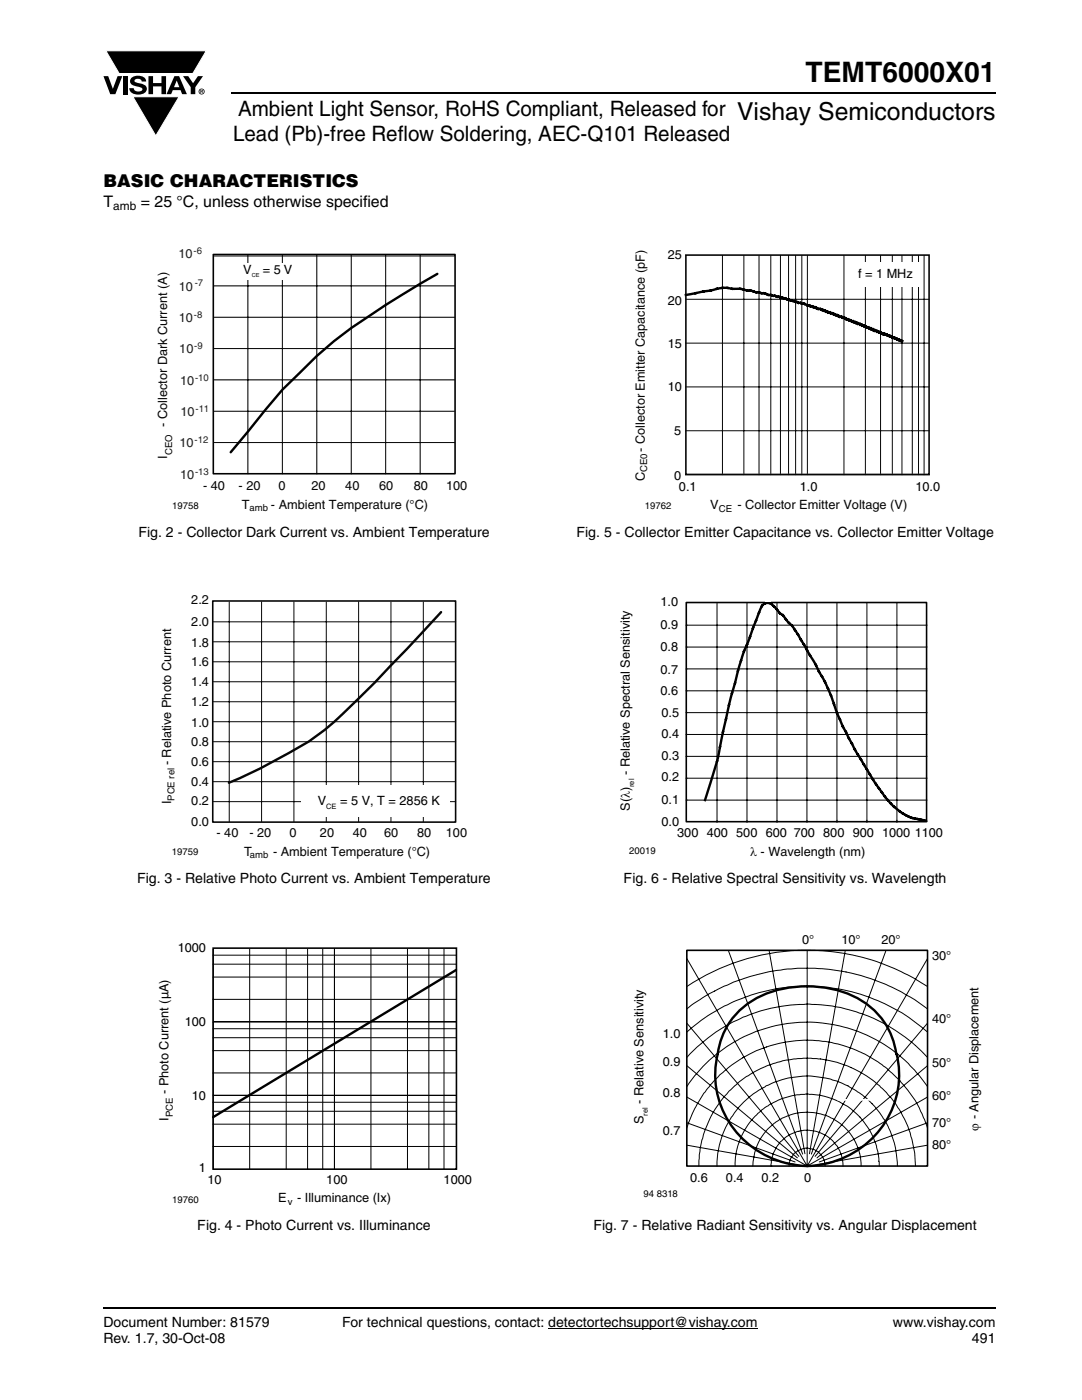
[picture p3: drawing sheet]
<svg xmlns="http://www.w3.org/2000/svg" width="216mm" height="279mm" viewBox="0 0 216 279" stroke-linecap="round" stroke-linejoin="round" font-family="sans-serif">
<path d="M109.4 265.1h41.8" fill="none" stroke="#000" stroke-width=".2"/>
<path d="M20.6 261h178" fill="none" stroke="#000" stroke-width=".36"/>
<path d="M20.6 10.1h20.7v17.2h-20.7z" fill="#fff"/>
<g fill="#000">
<path d="M20.6 15.2h1l.9 2.5 1-2.5h.9l-1.4 3.6h-1zM21.1 10.1h20.1l-2.7 4.6h-14.7zM24.6 15.2h.9v3.6h-.9zM26.3 15.5a2.1 2.1 0 0 1 2.8 .3l.1 .5h-.9a.79 .79 0 0 0-.7-.6 .79 .79 0 0 0-.8 .4l.3 .3 1 .3a1.08 1.08 0 0 1 1.2 1 1.08 1.08 0 0 1-1.1 1.1 1.73 1.73 0 0 1-2.4-1.2h.9a.96 .96 0 0 0 .8 .7 .96 .96 0 0 0 .9-.5 1.31 1.31 0 0 0-1.2-.6 1.03 1.03 0 0 1-1.1-.5 1.03 1.03 0 0 1 .2-1.2zM29.6 15.2h.9v1.4h1.7v-1.4h.9v3.6h-.9v-1.6h-1.7v1.6h-.9zM26.5 19.3h9.2l-4.6 7.8zM36.5 15.2h1.1l.9 1.4 1-1.4h1l-1.5 2.2v1.4h-.9v-1.4z"/>
<path d="M35.3 16.1l-.6 1.3h1.1zM34.8 15.2h.9l1.6 3.6h-1l-.3-.8h-1.5l-.3 .8h-1z"/>
<path d="M40.1 18v.2h.2v-.1zM40 17.9l.4 .1 .1 .1-.2 .2 .2 .3-.3-.3-.1 .3h-.1zM39.8 18.3a.46 .46 0 0 0 .9 0 .46 .46 0 0 0-.9 0zM39.6 18.3a.6 .6 0 0 1 1.2 0 .6 .6 0 0 1-1.2 0z"/>
</g>
<path d="M21.1 10.1h20.1l-2.7 4.6h-14.7zM26.5 19.3h9.2l-4.6 7.8z" fill="none" stroke="#fff" stroke-width=".2"/>
<path d="M46.1 18.6h152.5" fill="none" stroke="#000" stroke-width=".36"/>
<path d="M31.2 49.1h62v53.3h-62z" fill="#fff"/>
<path d="M42.6 51.1h48.1" fill="none" stroke="#050504" stroke-width=".2"/>
<path d="M49.5 50.8v43.8zM56.3 50.8v43.8zM63.2 50.8v43.8zM70.1 50.8v43.8zM77 50.8v43.8zM83.8 50.8v43.8zM42.6 88.3h48.1zM42.6 82.1h48.1zM42.6 75.8h48.1zM42.6 69.6h48.1zM42.6 63.3h48.1zM42.6 57.1h48.1z" fill="#050504"/>
<path d="M42.6 57.1h48.1M49.5 50.8v43.8M56.3 50.8v43.8M63.2 50.8v43.8M70.1 50.8v43.8M77 50.8v43.8M83.8 50.8v43.8M42.6 75.8h48.1M42.6 69.6h48.1M42.6 63.3h48.1M42.6 88.3h48.1M42.6 82.1h48.1" fill="none" stroke="#050504" stroke-width=".2"/>
<path d="M87.3 54.7a177.6 177.6 0 0 0-20.6 13.4l-3.5 2.9-6.9 6.8-10.3 12.5" fill="none" stroke="#000" stroke-width=".48"/>
<g fill="#fff">
<path d="M43.4 52.5h15.2v3.4h-15.2z"/>
<path d="M48.8 53.2h1.3v.9h-1.3z"/>
</g>
<path d="M42.6 50.8h48.2v43.7h-48.2z" fill="none" stroke="#000" stroke-width=".32"/>
<path d="M32 118.4h61.2v53.3h-61.2z" fill="#fff"/>
<g fill="none" stroke="#050504" stroke-width=".2">
<path d="M42.5 136.1h48.4M42.5 132.1h48.4M42.5 128.1h48.4M42.5 124.1h48.4M45.7 120.1v43.9M52.2 120.1v43.9M58.6 120.1v43.9M65.1 120.1v43.9M71.6 120.1v43.9M78 120.1v43.9M84.5 120.1v43.9M42.5 160h48.4"/>
<path d="M42.5 156h48.4M42.5 152h48.4M42.5 148h48.4M42.5 144h48.4M42.5 140h48.4"/>
</g>
<path d="M88 122.2l-6.8 7.3a225 225 0 0 1-16.4 16.2 56 56 0 0 1-8 5.1l-1.2 .6a92.1 92.1 0 0 1-9.9 4.8" fill="none" stroke="#050504" stroke-width=".48"/>
<path d="M60.1 156.8h29.6v6.3h-29.6z" fill="#fff"/>
<path d="M42.4 119.9h48.5v44.2h-48.5z" fill="none" stroke="#050504" stroke-width=".32"/>
<path d="M31.5 187.8h62.7v53.1h-62.7z" fill="#fff"/>
<g fill="none" stroke="#000" stroke-width=".2">
<path d="M42.5 199.4h48.6M42.5 195h48.6M42.5 192.4h48.6M42.5 190.6h48.6M42.5 189.4v43.9M49.8 189.4v43.9M57.1 189.4v43.9M61.4 189.4v43.9M64.4 189.4v43.9M66.8 189.2l-.1 44.1M74 189.4v43.9M81.3 189.4v43.9"/>
<path d="M85.6 189.4v43.9M88.6 189.4v43.9M42.5 218.6h48.6M42.5 220h48.6M42.5 214.1h48.6M42.5 209.7h48.6M42.5 207.1h48.6M42.5 205.3h48.6M42.5 203.9h48.6M42.5 228.8h48.6M42.5 224.4h48.6M42.5 221.8h48.6"/>
</g>
<path d="M42.5 189.2h48.6v44.1h-48.6z" fill="none" stroke="#000" stroke-width=".32"/>
<path d="M91 193.6l-48.5 29.3" fill="none" stroke="#000" stroke-width=".48"/>
<path d="M126.5 49.5h61.1v53.1h-61.1z" fill="#fff"/>
<g fill="none" stroke="#050504" stroke-width=".2">
<path d="M136.9 59.7h48.5M144.2 51v43.7M148.4 51v43.7M151.5 51v43.7M153.8 51v43.7M155.7 51v43.7M157.3 51v43.7M158.8 51v43.7M160 51v43.7M161.1 51v43.7M168.4 51v43.7M172.7 51v43.7"/>
<path d="M175.7 51v43.7M178.1 51v43.7M180 51v43.7M182 51v43.7M183.3 51v43.7M184.4 51v43.7M136.9 77.2h48.5M136.9 68.5h48.5M136.9 86h48.5M136.9 94.7h48.5"/>
</g>
<path d="M136.9 94.7h48.5" fill="none" stroke="#818180" stroke-width=".3"/>
<g fill="none" stroke="#000" stroke-width=".48">
<path d="M136.9 58.9l4.6-.9a9.1 9.1 0 0 1 5-.4h1.2l3.2 .7 1.6 .2 .9 .4 1.2 .1 2.7 .7 2 .7 1.2 .2 .6 .4 1.6 .3 .5 .4h.5l.2 .1 1.2 .4 .1 .2 1 .1 .1 .2 .8 .2 .4 .3 1 .2 .4 .4 .4-.1 .1 .2 .8 .2 .1 .2 .8 .2 .1 .1h.3l.5 .4 .8 .1 .1 .2h.4l.1 .2h.3l.1 .2 .7 .1v.2l.8 .2 .1 .2h.4l.1 .2 .3-.1 .1 .2h.2l.8 .3M177.3 67h.1M177.3 67l.4 .1M177.7 67.1h.1M177.7 67.1l1.2 .5M178.9 67.6h.1M178.9 67.6l.1 .1M179 67.7h.1M179.1 67.7l.3 .1M179.4 67.8h.1M179.4 67.8l.2 .1M179.6 67.9l.1 .1"/>
<path d="M179.7 68h.1M179.8 68h.1M179.9 68v.1M179.9 68.1h.1M180 68.1h.1"/>
</g>
<path d="M136.9 50.9h48.5v43.8h-48.5z" fill="none" stroke="#050504" stroke-width=".32"/>
<g fill="#fff">
<path d="M169.8 52.3h14.4v4.9h-14.4z"/>
<path d="M123.5 118.8h64.7v52.6h-64.7z"/>
</g>
<path d="M136.9 120.2h48v43.8h-48z" fill="none" stroke="#000" stroke-width=".32"/>
<g fill="none" stroke="#000" stroke-width=".2">
<path d="M137.1 137.9h47.8M137.1 133.5h47.8M137.1 129.1h47.8M137.1 124.8h47.8M143.1 120.4v43.6M149.1 120.4v43.6M155 120.4v43.6M161 120.4v43.6M167 120.4v43.6M173 120.4v43.6M179 120.4v43.6M137.1 159.7h47.8"/>
<path d="M137.1 155.3h47.8M137.1 151h47.8M137.1 146.6h47.8M137.1 142.2h47.8M184.9 163.7v.3"/>
</g>
<g fill="none" stroke="#050504" stroke-width=".2">
<path d="M136.9 137.9h.2M136.9 133.5h.2M136.9 129.1h.2M136.9 124.8h.2M136.9 159.7h.2M136.9 155.3h.2M136.9 151h.2M136.9 146.6h.2M136.9 142.2h.2M149.1 163.7v.3M155 163.7v.3M161 163.7v.3"/>
<path d="M167 163.7v.3"/>
</g>
<path d="M140.7 159.7a71 71 0 0 0 3.2-11.6l1.6-7.4 1.9-7.2a40.7 40.7 0 0 1 2.4-6.7l1.5-4.1a3.3 3.3 0 0 1 1.5-2.3l.1-.1a1.85 1.85 0 0 1 1.8 1l.9 1.1 .6 .4 .6 .8a24.8 24.8 0 0 1 4.2 6.1l2.1 3.7a44 44 0 0 1 4.2 9.5l.9 2.1 2.4 4.6 3.6 5.9a20.2 20.2 0 0 0 6.3 7l1.6 .8 2.8 .5" fill="none" stroke="#000" stroke-width=".48"/>
<g fill="#fff">
<path d="M152.7 119.8h1.1v.3h-1.1z"/>
<path d="M126.3 186.3h69.5v53h-69.5z"/>
</g>
<path d="M161.1 196.8a18.5 18.5 0 0 1 14.6 6.2 14.7 14.7 0 0 1 3.1 7.3M161.1 196.8a18.5 18.5 0 0 0-14.7 6.2 14.5 14.5 0 0 0-3.2 7.3 18.3 18.3 0 0 0 12.2 21.4 18.3 18.3 0 0 0 22.5-10 17.4 17.4 0 0 0 1-11.4" fill="none" stroke="#000" stroke-width=".48"/>
<path d="M137 189.7h48.1v43h-48.1z" fill="none" stroke="#000" stroke-width=".32"/>
<g fill="none" stroke="#000" stroke-width=".2">
<path d="M137 196.9a43.5 43.5 0 0 1 48.1 0M137 191.3l24.1 41.4M145.3 189.7l14.9 40.6M153.5 189.7l7.1 40.6M161.1 189.7v43M168.7 189.7l-7.2 40.6M176.8 189.7l-14.9 40.6M185.1 191.3l-24 41.4M137 201.4a39.8 39.8 0 0 1 22.2-8.2h3.4a39.6 39.6 0 0 1 15.4 3.8 34.7 34.7 0 0 1 7.1 4.4M137 206l.6-.5a35 35 0 0 1 9.2-5.8l2.4-.9a36 36 0 0 1 35.9 7.2M137 211a32.4 32.4 0 0 1 48.1 0M137 216.8a28.9 28.9 0 0 1 48.1 0"/>
<path d="M137 218.9l24.1 13.8M137 212.7l22.1 18.4M137 204.2l22.4 26.6M185.1 218.9l-24 13.8M185.1 204.2l-22.5 26.6M185.1 212.7l-22.1 18.4M137 225.1l1.6-3.9 1.8-3a25.4 25.4 0 0 1 32.2-7.8l2.6 1.5a25.9 25.9 0 0 1 9.9 13.2M137 224.1l21.7 7.8M137 228.5l21.5 3.8M139.5 232.7a19.2 19.2 0 0 1 1.3-7.4 22 22 0 0 1 6.6-9.3 21.9 21.9 0 0 1 5.2-3.1 23.1 23.1 0 0 1 7.7-1.7h1.5a21.9 21.9 0 0 1 15.8 7.7l1.2 1.4a22 22 0 0 1 3.2 7.2l.5 2.6 .2 2.6M143.1 232.7a18 18 0 0 1 10.5-16.3 18 18 0 0 1 19.3 2.8l1.1 1.1a18.3 18.3 0 0 1 5.1 12.4M146.7 232.7a14.4 14.4 0 0 1 14.4-14.3 14.4 14.4 0 0 1 14.3 14.3"/>
<path d="M150.2 232.7a10.8 10.8 0 0 1 10.8-10.7 10.8 10.8 0 0 1 10.8 10.7M153.8 232.7h.1M153.8 232.7a6.8 6.8 0 0 1 2.1-5l.6-.6a8.3 8.3 0 0 1 3.9-1.5 7.6 7.6 0 0 1 6.7 3.2 8.3 8.3 0 0 1 1.1 3.9M157.4 232.7a3.7 3.7 0 0 1 5.8-2.9l.6 .8a3.6 3.6 0 0 1 .9 2.1M185.1 224.1l-21.6 7.8M185.1 228.5l-21.6 3.8"/>
</g>
<path d="M167.1 219.5h7.9z" fill="#fff"/>
<path d="M167.1 219.5h7.9" fill="none" stroke="#fff" stroke-width=".32"/>
<text font-size="5.6" x="160.7" y="16.4">TEMT6000X01</text>
<text font-size="4.9" x="147.1" y="24">Vishay Semiconductors</text>
<g font-size="4.2">
<text x="47.5" y="23.1">Ambient Light Sensor, RoHS Compliant, Released for</text>
<text x="46.5" y="28.1">Lead (Pb)-free Reflow Soldering, AEC-Q101 Released</text>
</g>
<text font-size="3.5" x="20.6" y="37.3">BASIC CHARACTERISTICS</text>
<g font-size="3.2">
<text x="20.6" y="41.3">T</text>
<text x="28.1" y="41.3">= 25 °C, unless otherwise specified</text>
</g>
<g font-size="2.8">
<text x="27.6" y="107.1">Fig. 2 - Collector Dark Current vs. Ambient Temperature</text>
<text x="115" y="107.1">Fig. 5 - Collector Emitter Capacitance vs. Collector Emitter Voltage</text>
<text x="27.4" y="176.3">Fig. 3 - Relative Photo Current vs. Ambient Temperature</text>
<text x="124.4" y="176.3">Fig. 6 - Relative Spectral Sensitivity vs. Wavelength</text>
<text x="39.4" y="245.5">Fig. 4 - Photo Current vs. Illuminance</text>
<text x="118.4" y="245.5">Fig. 7 - Relative Radiant Sensitivity vs. Angular Displacement</text>
<text x="20.6" y="264.9">Document Number: 81579</text>
<text x="20.6" y="268.1">Rev. 1.7, 30-Oct-08</text>
<text x="68.3" y="264.9">For technical questions, contact: detectortechsupport@vishay.com</text>
<text x="178.2" y="264.9">www.vishay.com</text>
<text x="194" y="268.1">491</text>
</g>
<g font-size="2.5" fill="#231f20">
<text x="35.6" y="51.5">10</text>
<text x="35.7" y="58">10</text>
<text x="35.7" y="64.3">10</text>
<text x="35.8" y="70.5">10</text>
<text x="35.9" y="76.9">10</text>
<text x="36" y="83">10</text>
<text x="35.8" y="89.2">10</text>
<text x="35.9" y="95.6">10</text>
</g>
<g font-size="2.5">
<text x="133.3" y="51.7">25</text>
<text x="48.5" y="54.7">V</text>
<text x="52.5" y="54.7">= 5</text>
<text x="56.7" y="54.7">V</text>
<text x="171.2" y="55.6">f = 1 MHz</text>
<text x="133.3" y="60.8">20</text>
<text x="133.3" y="69.4">15</text>
<text x="133.3" y="78">10</text>
<text x="134.5" y="86.9">5</text>
<text x="134.5" y="95.7">0</text>
<text x="135.5" y="98.1">0.1</text>
<text x="159.6" y="98.1">1.0</text>
<text x="182.7" y="98.1">10.0</text>
<text x="131.8" y="125.6">0.9</text>
<text x="131.8" y="121">1.0</text>
<text x="131.8" y="129.9">0.8</text>
<text x="131.8" y="134.5">0.7</text>
<text x="131.8" y="138.7">0.6</text>
<text x="132" y="143">0.5</text>
<text x="132" y="147.3">0.4</text>
<text x="125.7" y="154.7" transform="rotate(-90 125.7 154.7)">- Relative Spectral Sensitivity</text>
<text x="132" y="155.9">0.2</text>
<text x="132" y="151.6">0.3</text>
<text x="63.4" y="160.7">V</text>
<text x="67.9" y="160.7">= 5</text>
<text x="72.2" y="160.7">V, T = 2856 K</text>
<text x="125.7" y="161.8" transform="rotate(-90 125.7 161.8)">S(λ)</text>
<text x="132" y="160.5">0.1</text>
<text x="132" y="164.8">0.0</text>
<text x="135.1" y="167.1">300 400 500 600 700</text>
<text x="164.3" y="167.1">800 900 1000 1100</text>
<text x="149.7" y="170.8">λ - Wavelength (nm)</text>
<text x="35.5" y="190">1000</text>
<text x="160.1" y="188.5">0°</text>
<text x="167.9" y="188.5">10°</text>
<text x="175.9" y="188.5">20°</text>
<text x="186" y="191.5">30°</text>
<text x="36.9" y="204.7">100</text>
<text x="132.3" y="207.2">1.0</text>
<text x="186" y="204.3">40°</text>
<text x="132.3" y="212.7">0.9</text>
<text x="186" y="212.9">50°</text>
<text x="33.6" y="218.4" transform="rotate(-90 33.6 218.4)">- Photo Current (µA)</text>
<text x="38.3" y="219.6">10</text>
<text x="128.4" y="220.3" transform="rotate(-90 128.4 220.3)">- Relative Sensitivity</text>
<text x="132.3" y="218.9">0.8</text>
<text x="186" y="219.5">60°</text>
<text x="33.6" y="223.7" transform="rotate(-90 33.6 223.7)">I</text>
<text x="128.4" y="224.3" transform="rotate(-90 128.4 224.3)">S</text>
<text x="132.3" y="226.5">0.7</text>
<text x="186" y="224.8">70°</text>
<text x="195.2" y="225.6" transform="rotate(-90 195.2 225.6)">ϕ - Angular Displacement</text>
<text x="39.7" y="233.9">1</text>
<text x="186" y="229.2">80°</text>
<text x="41.4" y="236.3">10</text>
<text x="55.5" y="240">E</text>
<text x="59.3" y="240">- Illuminance (Ix)</text>
<text x="65.1" y="236.3">100</text>
<text x="88.5" y="236.3">1000</text>
<text x="137.7" y="236">0.6</text>
<text x="144.9" y="236">0.4</text>
<text x="151.9" y="236">0.2</text>
<text x="160.4" y="236">0</text>
</g>
<g font-size="2.5" fill="#050504">
<text x="33.4" y="85.2" transform="rotate(-90 33.4 85.2)">- Collector Dark Current (A)</text>
<text x="33.4" y="91.6" transform="rotate(-90 33.4 91.6)">I</text>
<text x="128.6" y="96" transform="rotate(-90 128.6 96)">C</text>
<text x="128.6" y="90.1" transform="rotate(-90 128.6 90.1)">- Collector Emitter Capacitance (pF)</text>
<text x="40.5" y="97.8">- 40</text>
<text x="47.6" y="97.8">- 20</text>
<text x="48.3" y="101.5">T</text>
<text x="54.1" y="101.5">- Ambient Temperature (°C)</text>
<text x="55.6" y="97.8">0</text>
<text x="62.1" y="97.8">20</text>
<text x="68.9" y="97.8">40</text>
<text x="75.7" y="97.8">60</text>
<text x="82.6" y="97.8">80</text>
<text x="89" y="97.8">100</text>
<text x="141.7" y="101.7">V</text>
<text x="147.1" y="101.7">- Collector Emitter Voltage (V)</text>
<text x="38.2" y="125">2.0</text>
<text x="38.2" y="120.6">2.2</text>
<text x="38.2" y="129.1">1.8</text>
<text x="38.2" y="136.9">1.4</text>
<text x="38.2" y="132.8">1.6</text>
<text x="38.2" y="141">1.2</text>
<text x="38.2" y="148.8">0.8</text>
<text x="38.2" y="145">1.0</text>
<text x="34.1" y="152.7" transform="rotate(-90 34.1 152.7)">- Relative Photo Current</text>
<text x="38.2" y="152.9">0.6</text>
<text x="34.1" y="160.5" transform="rotate(-90 34.1 160.5)">I</text>
<text x="38.2" y="160.7">0.2</text>
<text x="38.2" y="156.9">0.4</text>
<text x="38.2" y="164.8">0.0</text>
<text x="43.2" y="167">- 40</text>
<text x="49.8" y="167">- 20</text>
<text x="57.8" y="167">0</text>
<text x="63.8" y="167">20</text>
<text x="70.4" y="167">40</text>
<text x="76.7" y="167">60</text>
<text x="83.2" y="167">80</text>
<text x="89" y="167">100</text>
<text x="48.7" y="170.8">T</text>
<text x="54.5" y="170.8">- Ambient Temperature (°C)</text>
</g>
<text font-size="2.4" x="22.6" y="41.9">amb</text>
<g font-size="1.9" fill="#231f20">
<text x="38.6" y="50.7">-6</text>
<text x="38.9" y="57.1">-7</text>
<text x="38.7" y="63.5">-8</text>
<text x="38.8" y="69.7">-9</text>
<text x="38.9" y="76.1">-10</text>
<text x="39" y="82.2">-11</text>
<text x="38.8" y="88.4">-12</text>
<text x="38.9" y="94.8">-13</text>
</g>
<g font-size="1.9" fill="#050504">
<text x="34.3" y="90.8" transform="rotate(-90 34.3 90.8)">CEO</text>
<text x="129.1" y="94.2" transform="rotate(-90 129.1 94.2)">CE0</text>
<text x="49.8" y="101.9">amb</text>
<text x="143.4" y="102.1">CE</text>
<text x="34.8" y="159.8" transform="rotate(-90 34.8 159.8)">PCE rel</text>
<text x="49.9" y="171.2">amb</text>
</g>
<g font-size="1.9">
<text x="34.3" y="101.5">19758</text>
<text x="128.7" y="101.6">19762</text>
<text x="34.3" y="170.7">19759</text>
<text x="125.5" y="170.5">20019</text>
<text x="34.5" y="223" transform="rotate(-90 34.5 223)">PCE</text>
<text x="34.4" y="240">19760</text>
<text x="128.4" y="238.9">94 8318</text>
<text x="57.4" y="240.5">v</text>
</g>
<g font-size="1.5">
<text x="65.1" y="161.5">CE</text>
<text x="126.5" y="157.1" transform="rotate(-90 126.5 157.1)">rel</text>
<text x="129.3" y="222.6" transform="rotate(-90 129.3 222.6)">rel</text>
</g>
<text font-size="1.1" x="50.2" y="55.4">CE</text>
</svg>
